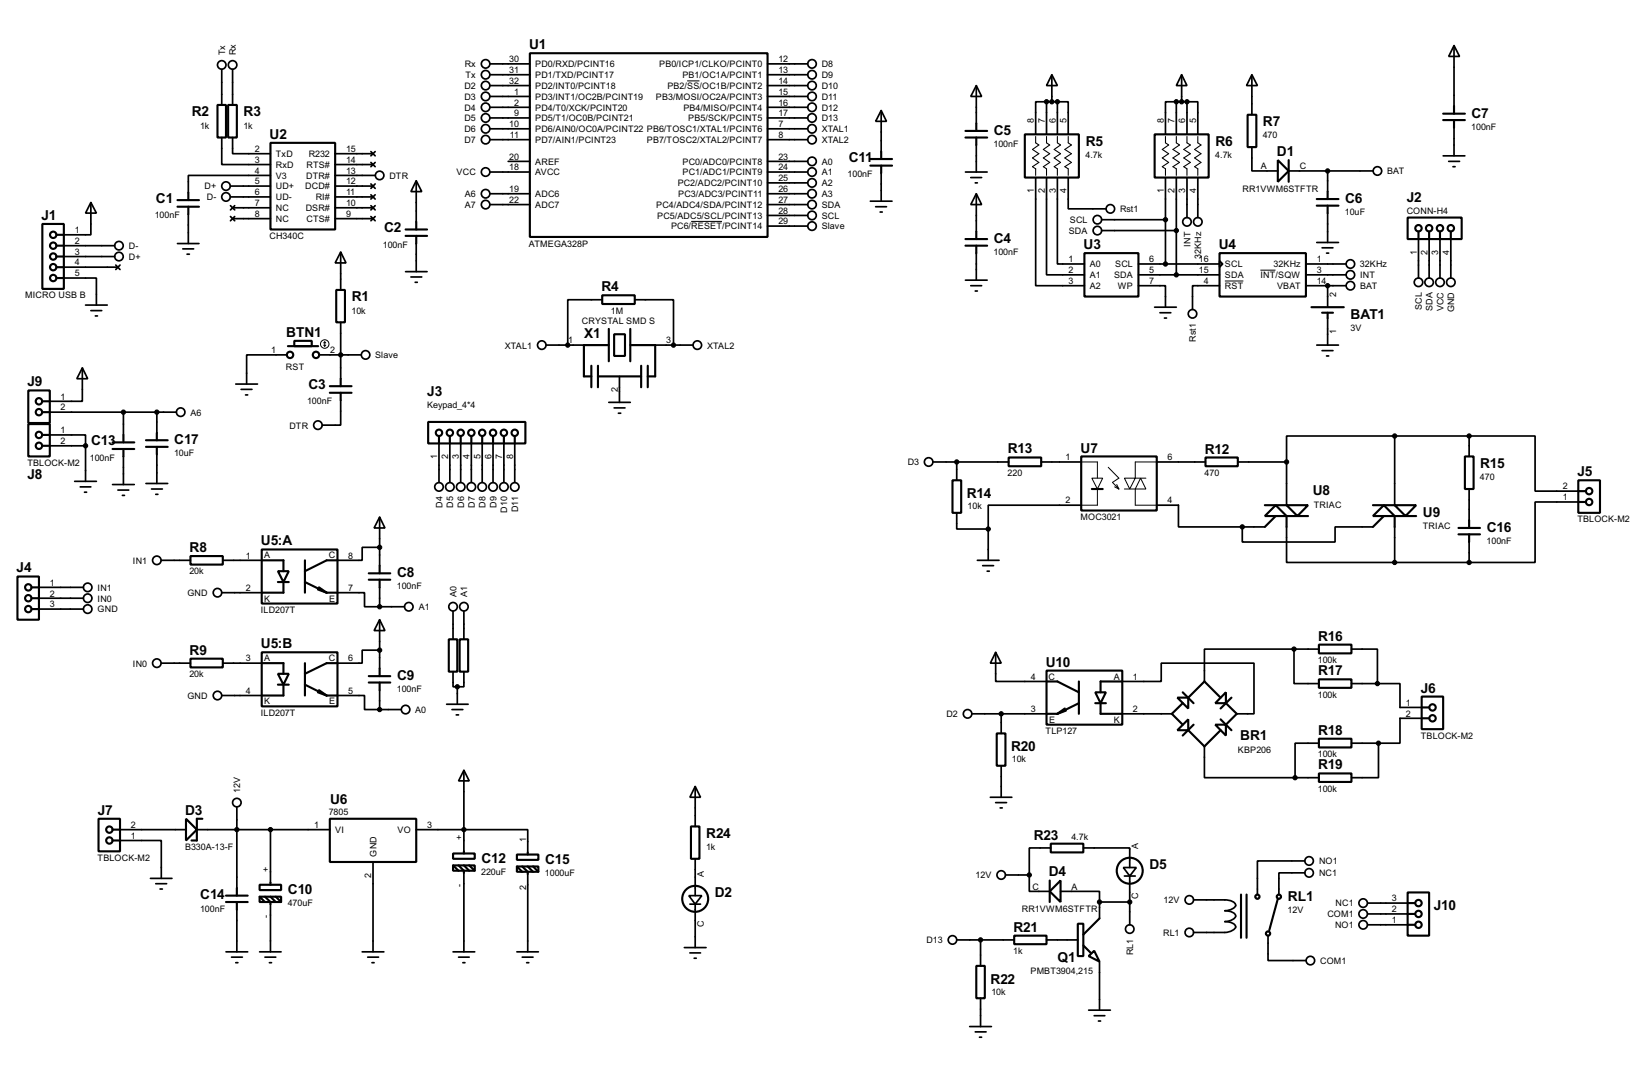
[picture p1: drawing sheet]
<svg xmlns="http://www.w3.org/2000/svg" width="383mm" height="256mm" viewBox="0 0 383 256" stroke-linecap="round" stroke-linejoin="round" font-family="sans-serif">
<g fill="none" stroke="#000" stroke-width=".4">
<path d="M52.1 16.3v8.4M54.7 16.3v8.4M115.1 15h9.4M115.1 17.6h9.4M180.4 15h9.4M180.4 17.6h9.4M247.2 17.6l1.3 2.5h-2.6zM247.2 17.6v6.3M277.7 17.6l1.2 2.5h-2.5zM277.7 17.6v6.3M294.2 17.6l1.3 2.5h-2.6zM294.2 17.6v9.4"/>
<path d="M341.7 10.7l1.3 2.6h-2.6zM341.7 10.7v14.2M52.1 32.3v6.4h11.5M54.7 32.3v3.8h8.9M78.8 36.1h8.9M78.8 38.7h8.9M87.2 38.2l1 1M87.2 35.6l1 1M88.2 38.2l-1 1M88.2 35.6l-1 1M115.1 22.7h9.4M115.1 20.1h9.4"/>
<path d="M115.1 30.3h9.4M115.1 27.7h9.4M115.1 25.2h9.4M115.1 32.8h9.4M119.4 37.9h5.1M180.4 22.7h9.4M180.4 20.1h9.4M180.4 30.3h9.4M180.4 27.7h9.4M180.4 25.2h9.4M180.4 32.8h9.4M180.4 37.9h9.4"/>
<path d="M207.1 26l1.2 2.5h-2.5zM207.1 26v9.6M229.4 20.1l1.3 2.6h-2.6zM229.4 20.1v8.9M229.4 34.1v6.3M245.9 23.9h-2.5v7.7M245.9 23.9v7.7M245.9 23.9h2.6M248.5 23.9h2.5v7.7M248.5 23.9v7.7M276.4 23.9h-2.5v7.7M276.4 23.9h2.5"/>
<path d="M276.4 23.9v7.7M278.9 23.9h2.6v7.7M278.9 23.9v7.7M294.2 34.6v5.6h6.1M339.1 36.6h5.1M340.4 37.9h2.6M341.4 39.2h.5M341.7 30v6.6M15 57.7h12M21.4 47.6l1.3 2.5h-2.6zM21.4 47.6v7.6h-6.4M41.7 57.2h5.1"/>
<path d="M43 58.5h2.5M44 59.7h.5M44.3 50.3v6.9M54.2 43.7h9.4M54.2 46.3h9.4M54.2 48.3l1 1M54.2 50.9l1 1M54.7 48.8h8.9M54.7 51.4h8.9M55.2 48.3l-1 1M55.2 50.9l-1 1M63.6 41.2h-19.3v4.1"/>
<path d="M78.8 43.7h8.9M78.8 46.3h8.9M78.8 48.8h8.9M78.8 51.4h8.9M78.8 41.2h9.4M80.1 59.2l1.2 2.6h-2.5zM80.1 59.2v8.9M87.2 50.9l1 1M87.2 48.3l1 1M87.2 45.8l1 1M87.2 43.2l1 1.1M88.2 50.9l-1 1"/>
<path d="M88.2 48.3l-1 1M88.2 45.8l-1 1M88.2 43.2l-1 1.1M97.8 42.5l1.3 2.5h-2.5zM97.8 42.5v9.6M97.8 57.2v6.6M115.1 48.1h9.4M115.1 40.4h9.4M115.1 45.5h9.4M180.4 53.1h9.4M180.4 50.6h9.4M180.4 48.1h9.4"/>
<path d="M180.4 40.4h9.4M180.4 45.5h9.4M180.4 43h9.4M204.5 47.3h5.1M205.8 48.6h2.5M206.8 49.8h.5M207.1 40.7v6.6M226.9 40.4h5.1M228.1 41.7h2.6M229.2 43h.5M229.4 45.5l1.3 2.6h-2.6zM229.4 45.5v8.9"/>
<path d="M229.4 59.5v6.3M243.4 41.7v25.4h11.4M245.9 41.7v22.9h8.9M248.5 41.7v20.3h6.3M251 41.7v7.4h8.9M258.9 54.2h17.5M258.9 51.6h15M273.9 41.7v20.3M276.4 41.7v22.9M278.9 41.7v9.4M281.5 41.7v9.4M302.8 40.2h19.8"/>
<path d="M309.4 57h5.1M310.7 58.2h2.5M311.7 59.5h.5M312 40.2v4.8M312 50.1v6.9M333.3 56.2v9.1M335.8 56.2v9.1M338.4 56.2v9.1M340.9 56.2v9.1M15 65.3h7.7v6.4M15 60.3h12M15 62.8h12.7"/>
<path d="M20.1 71.7h5.1M21.4 73h2.5M22.4 74.2h.5M27.2 62.3l1 1M28.2 62.3l-1 1M80.1 75.7v13.3M95.3 63.8h5.1M96.6 65.1h2.5M97.6 66.3h.5M141.5 70.4h-8.1v10.7M149.2 70.4h9.1v10.7M226.9 65.8h5.1"/>
<path d="M228.1 67.1h2.6M229.2 68.4h.5M267.5 67.1h6.4v5.1M267.5 62h19.1M267.5 64.6h19.1M271.3 72.2h5.1M272.6 73.5h2.5M273.6 74.7h.5M286.6 61.3l.7 .7-.7 .8zM286.6 67.1h-6.4v5.6M306.9 62h9.4M306.9 64.6h9.4"/>
<path d="M306.9 67.1h9.4M312 67.1v5.1M312 74.7v6.4M11.7 96.8h29.8M19.4 86.4l1.2 2.6h-2.5zM19.4 86.4v7.9h-7.7M29 96.8v5.4M36.9 96.8v4.9M55.4 90.2h5.1M56.7 91.5h2.5M57.7 92.8h.5M67.4 83.4h-9.4v6.8"/>
<path d="M75 83.4h9.9M80.1 94v5.9h-4.4M128.3 81.1h8.9M143.1 94.5h5M144.3 95.8h2.6M145.3 97.1h.6M145.6 88.4v6.1M154 81.1h8.9M309.4 81.1h5.1M310.7 82.4h2.5M311.7 83.6h.5M11.7 102.2h8.4v2.5"/>
<path d="M11.7 104.7h8.4M17.6 113.1h5.1M18.9 114.4h2.5M19.9 115.6h.5M20.1 104.7v8.4M26.5 113.8h5.1M27.7 115.1h2.6M28.8 116.4h.5M29 107.2v6.6M34.3 113.6h5.1M35.6 114.9h2.6M36.6 116.1h.5"/>
<path d="M36.9 106.7v6.9M103.2 104.2v9.1M105.7 104.2v9.1M108.3 104.2v9.1M110.8 104.2v9.1M113.3 104.2v9.1M115.9 104.2v9.1M118.4 104.2v9.1M121 104.2v9.1M219.3 108.5h17.7M224.8 108.5v4.3M244.7 108.5h9.4"/>
<path d="M254.1 118.7h-21.9v5.6M271.8 118.7h5.1v5.1h15M271.8 108.5h11.5M290.9 108.5h11.4M302.3 108.5v10.2M327.7 102.4h-25.4v6.1M327.7 102.4v16.3M327.7 102.4h17.5M345.2 102.4h15.5v13h10.2M345.2 102.4v4.8M345.2 114.9v7.3M370.9 117.9h-10.2v14.2h-15.5"/>
<path d="M9.2 138h10.4M37.9 131.6h6.9M52.1 139.2h9.4M52.4 131.6h9.1M79.3 139.2h6.4v3.3h3.5M89.2 121.5l1.3 2.5h-2.6zM89.2 128.6h-4.1v3h-5.8M89.2 121.5v11.4M89.2 138v4.5M224.8 120.5v3.8h7.4M229.7 131.6h5.1M230.9 132.9h2.6"/>
<path d="M232 134.2h.5M232.2 124.3v7.3M291.9 123.8v3.5h21.8v-3.5h8.9M291.9 123.8h5.3M302.3 123.8v8.3h25.4M327.7 123.8v8.3M327.7 132.1h17.5M345.2 127.3v4.8M9.2 140.5h10.4M9.2 143.1h10.4M37.9 155.8h6.9M52.4 155.8h9.1"/>
<path d="M89.2 145.6l1.3 2.5h-2.6zM89.2 152.7h-4.1v3.1h-5.8M89.2 145.6v11.4M89.2 142.5h5.9M106.5 157.8v3.5h1M106.5 143.6v6.6M109 157.8v3.5h-1.5M109 143.6v6.6M234 153.2l1.3 2.6h-2.6zM234 153.2v6.9h11.9M304.1 152.5h-21.1v7.6M304.1 152.5v8.1h5.8"/>
<path d="M304.1 152.5h5.8M317.6 152.5h6.1v8.1M52.1 163.4h9.4M79.3 163.4h6.4v3.3h3.5M89.2 162.1v4.6M89.2 166.7h5.1M105 165.4h5M106.2 166.7h2.6M107.2 167.9h.6M107.5 161.3v4.1M228.4 167.7h17.5M235.3 167.7v4.6"/>
<path d="M235.3 179.9v7.4M263.7 160.1h9.2v-4.3h21.8v11.9h-4.1M263.7 167.7h11.7M283 175.3v7.4h21.3M309.9 174.6h-5.6v8.1M317.6 174.6h6.3M317.6 160.6h6.1M323.7 160.6h5.3v5.6h5.1M323.9 174.6v8.1h-6.3M334.1 168.7h-5.1v5.9h-5.1M28.2 197.4h9.7v8.9M28.2 194.9h15.5"/>
<path d="M46.3 194.9h31.2M55.7 189.5v19.1M63.6 194.9v12.4M97.8 194.9h26.2v5.3M109 180.9l1.3 2.5h-2.5zM109 180.9v19.1M163.4 184.7l1.2 2.6h-2.5zM163.4 184.7v9.4M232.7 187.3h5.1M234 188.5h2.5M235 189.8h.5M246.9 199.2h-5v6.3"/>
<path d="M254.6 199.2h10.9v4.6M304.3 182.7h5.6M35.4 206.3h5M36.6 207.6h2.6M37.6 208.8h.6M55.7 213.7v9.9M63.6 212.4v11.2M87.7 202.5v21.1M109 205v18.6M124 205.3v18.3M161.9 210.4h3l-1.5 2zM162.1 212.4h2.5"/>
<path d="M163.4 201.7v8.7M163.4 212.4v10.2M236.3 205.5h5.6M241.9 205.5v3.9h4.8M249.2 209.4h9.2v2.5M258.4 211.9v3.8M258.4 211.9h7.1M264 203.8h3l-1.5 2zM264.2 205.8h2.6M265.5 205.8v11.4M280.5 211.4h7.3a2.27 2.27 0 0 1 2.6 1.3 2.68 2.68 0 0 1-2.6 1.2h.6a2.03 2.03 0 0 1 2 1.3 2.61 2.61 0 0 1-2.6 1.3h.6a2.03 2.03 0 0 1 2 1.2 2.7 2.7 0 0 1-2.6 1.3h-7.3M298 219.8v5.8h8.9"/>
<path d="M306.6 202.2h-11.1v7.9M306.6 205h-6.1v5.1M321.4 217.2h9.4M321.4 214.7h9.4M321.4 212.1h9.4M53.1 223.6h5.1M54.4 224.8h2.6M55.4 226.1h.5M61 223.6h5.1M62.3 224.8h2.5M63.3 226.1h.5M85.1 223.6h5.1"/>
<path d="M86.4 224.8h2.6M87.4 226.1h.5M106.5 223.6h5.1M107.8 224.8h2.5M108.8 226.1h.5M121.5 223.6h5M122.7 224.8h2.6M123.8 226.1h.5M160.8 222.6h5.1M162.1 223.8h2.5M163.1 225.1h.5M224.8 220.8h13.5"/>
<path d="M230.4 220.8v6.1M230.4 234.5v6.6M245.9 220.8h7.4M255.8 237.3h5.1M257.1 238.6h2.5M258.1 239.8h.5M258.4 225.9v11.4M227.9 241.1h5.1M229.2 242.4h2.5M230.2 243.6h.5"/>
<circle cx="52.1" cy="15.3" r="1"/>
<circle cx="54.6" cy="15.3" r="1"/>
<circle cx="114.1" cy="15" r="1"/>
<circle cx="114.1" cy="17.6" r="1"/>
<circle cx="190.8" cy="17.6" r="1"/>
<circle cx="190.8" cy="15" r="1"/>
<circle cx="114.1" cy="30.3" r="1"/>
<circle cx="114.1" cy="32.8" r="1"/>
<circle cx="114.1" cy="27.7" r="1"/>
<circle cx="114.1" cy="25.2" r="1"/>
<circle cx="114.1" cy="22.7" r="1"/>
<circle cx="114.1" cy="20.1" r="1"/>
<circle cx="190.8" cy="37.9" r="1"/>
<circle cx="190.8" cy="32.8" r="1"/>
<circle cx="190.8" cy="30.3" r="1"/>
<circle cx="190.8" cy="27.7" r="1"/>
<circle cx="190.8" cy="25.2" r="1"/>
<circle cx="190.8" cy="22.7" r="1"/>
<circle cx="190.8" cy="20.1" r="1"/>
<circle cx="27.9" cy="57.7" r="1"/>
<circle cx="53.1" cy="46.3" r="1"/>
<circle cx="53.1" cy="43.7" r="1"/>
<circle cx="89.2" cy="41.2" r="1"/>
<circle cx="114.1" cy="48.1" r="1"/>
<circle cx="114.1" cy="40.4" r="1"/>
<circle cx="114.1" cy="45.5" r="1"/>
<circle cx="190.8" cy="48.1" r="1"/>
<circle cx="190.8" cy="40.4" r="1"/>
<circle cx="190.8" cy="50.6" r="1"/>
<circle cx="190.8" cy="43" r="1"/>
<circle cx="190.8" cy="45.5" r="1"/>
<circle cx="190.8" cy="53.1" r="1"/>
<circle cx="257.8" cy="51.6" r="1"/>
<circle cx="257.8" cy="54.2" r="1"/>
<circle cx="260.9" cy="49.1" r="1"/>
<circle cx="278.9" cy="52.1" r="1"/>
<circle cx="281.4" cy="52.1" r="1"/>
<circle cx="323.6" cy="40.2" r="1"/>
<circle cx="27.9" cy="60.3" r="1"/>
<circle cx="280.2" cy="73.7" r="1"/>
<circle cx="317.3" cy="67.1" r="1"/>
<circle cx="317.3" cy="62" r="1"/>
<circle cx="317.3" cy="64.6" r="1"/>
<circle cx="333.3" cy="66.3" r="1"/>
<circle cx="335.8" cy="66.3" r="1"/>
<circle cx="338.3" cy="66.3" r="1"/>
<circle cx="340.9" cy="66.3" r="1"/>
<circle cx="42.4" cy="96.8" r="1"/>
<circle cx="74.7" cy="99.9" r="1"/>
<circle cx="85.9" cy="83.4" r="1"/>
<circle cx="127.3" cy="81.1" r="1"/>
<circle cx="163.8" cy="81.1" r="1"/>
<circle cx="103.1" cy="114.4" r="1"/>
<circle cx="105.7" cy="114.4" r="1"/>
<circle cx="108.2" cy="114.4" r="1"/>
<circle cx="110.7" cy="114.4" r="1"/>
<circle cx="113.3" cy="114.4" r="1"/>
<circle cx="115.8" cy="114.4" r="1"/>
<circle cx="118.4" cy="114.4" r="1"/>
<circle cx="120.9" cy="114.4" r="1"/>
<circle cx="218.2" cy="108.5" r="1"/>
<circle cx="20.6" cy="138" r="1"/>
<circle cx="36.8" cy="131.6" r="1"/>
<circle cx="51.1" cy="139.2" r="1"/>
<circle cx="20.6" cy="140.5" r="1"/>
<circle cx="20.6" cy="143.1" r="1"/>
<circle cx="36.8" cy="155.8" r="1"/>
<circle cx="96" cy="142.5" r="1"/>
<circle cx="106.4" cy="142.5" r="1"/>
<circle cx="109" cy="142.5" r="1"/>
<circle cx="51.1" cy="163.4" r="1"/>
<circle cx="95.3" cy="166.7" r="1"/>
<circle cx="227.3" cy="167.7" r="1"/>
<circle cx="55.6" cy="188.5" r="1"/>
<circle cx="235.2" cy="205.5" r="1"/>
<circle cx="265.4" cy="218.2" r="1"/>
<circle cx="279.4" cy="211.4" r="1"/>
<circle cx="279.4" cy="219" r="1"/>
<circle cx="307.6" cy="205" r="1"/>
<circle cx="307.6" cy="202.2" r="1"/>
<circle cx="320.3" cy="212.1" r="1"/>
<circle cx="320.3" cy="217.2" r="1"/>
<circle cx="320.3" cy="214.7" r="1"/>
<circle cx="223.8" cy="220.8" r="1"/>
<circle cx="307.9" cy="225.6" r="1"/>
</g>
<circle cx="312" cy="67.1" r=".2" fill="#000"/>
<g fill="none" stroke="#000" stroke-width=".5">
<path d="M124.5 12.5h55.9v43.2h-55.9zM51.1 24.7h2v7.6h-2zM53.6 24.7h2.1v7.6h-2.1zM63.6 33.6h15.2v20.3h-15.2zM204.5 37.4h5.1M204.5 38.9h5.1M207.1 35.6v1.8M207.1 38.9v1.8M226.9 30.8h5.1M226.9 32.3h5.1M229.4 29v1.8M229.4 32.3v1.8"/>
<path d="M240.8 31.6h12.7v10.1h-12.7zM271.3 31.6h12.7v10.1h-12.7zM293.2 27h2v7.6h-2zM300.3 37.6l2.5 2.6-2.5 2.5zM302.8 37.6v5.1M339.1 26.7h5.1M339.1 28.2h5.1M341.7 24.9v1.8M341.7 28.2v1.8M10 52.6h5v15.3h-5zM13.3 55.2h1.7M13.3 57.7h1.7"/>
<path d="M41.7 47h5.1M41.7 48.6h5.1M44.3 45.3v1.7M44.3 48.6v1.7M95.3 53.9h5.1M95.3 55.4h5.1M97.8 52.1v1.8M97.8 55.4v1.8M226.9 57.7h5.1M226.9 56.2h5.1M229.4 54.4v1.8M229.4 57.7v1.8"/>
<path d="M254.8 59.5h12.7v10.2h-12.7zM286.6 59.5h20.3v10.2h-20.3zM309.4 46.8h5.1M309.4 48.3h5.1M312 45v1.8M312 48.3v1.8M330.8 51.1h12.7v5.1h-12.7zM333.3 54.4v1.8M335.8 54.4v1.8M338.4 54.4v1.8M340.9 54.4v1.8M13.3 60.3h1.7"/>
<path d="M13.3 62.8h1.7M13.3 65.3h1.7M79 68.1h2.1v7.6h-2.1zM141.5 69.4h7.7v2h-7.7zM143.1 77.3v7.6M144.3 78.5h2.6v5.1h-2.6zM148.1 77.3v7.6M308.2 72.2h7.6M310.7 73.5h2.5M312 73.5v1.2M6.7 99.6h5v7.6h-5zM6.7 91.7h5v7.7h-5z"/>
<path d="M10 94.3h1.7M10 96.8h1.7M67.7 81.3h7.1M69.2 80.1h4.1v1.2h-4.1zM77.5 90.7h5.1M77.5 92.3h5.1M80.1 89v1.7M80.1 92.3v1.7M100.6 99.1h22.9v5.1h-22.9zM139 85.9v5.1M140.5 85.9v5.1M140.5 88.4h10.2"/>
<path d="M143.1 81.1h-5.9v7.3h1.8M148.1 81.1h5.9v7.3h-1.8M150.7 85.9v5.1M152.2 85.9v5.1M10 102.2h1.7M10 104.7h1.7M26.5 103.9h5.1M26.5 105.5h5.1M29 102.2v1.7M29 105.5v1.7M34.3 103.4h5.1M34.3 105h5.1"/>
<path d="M36.9 101.7v1.7M36.9 105v1.7M103.2 102.4v1.8M105.7 102.4v1.8M108.3 102.4v1.8M110.8 102.4v1.8M113.3 102.4v1.8M115.9 102.4v1.8M118.4 102.4v1.8M121 102.4v1.8M223.8 112.8h2.1v7.7h-2.1zM237 107.5h7.7v2h-7.7z"/>
<path d="M254.1 107.2h17.7v12.7h-17.7zM256.6 114.9h2.5M283.3 107.5h7.6v2h-7.6zM297.2 118.7h5.1M299.8 118.7l2.5 2.5h-5.1zM302.3 118.7h5.1l-2.5 2.5zM322.6 118.7h5.1M327.7 118.7h5.1l-2.5 2.5zM344.2 107.2h2.1v7.7h-2.1zM370.9 112.8h5.1v7.7h-5.1zM370.9 117.9h1.8M370.9 115.4h1.8"/>
<path d="M4.1 135.4h5.1v10.2h-5.1zM7.4 138h1.8M44.8 130.6h7.6v2h-7.6zM61.5 129.1h17.8v12.7h-17.8zM61.5 131.6h5.1v2.6M65.3 134.2h2.6l-1.3 2.5zM65.3 136.7h2.6M66.6 136.7v2.5h-5.1M71.7 131.6v7.6M71.7 136.7l5.1 2.5M74.7 138.5l2.1 .7M75 138l1.8 1.2"/>
<path d="M76.8 139.2h2.5M79.3 131.6h-2.5l-5.1 2.6M86.7 134.7h5M86.7 136.2h5M89.2 132.9v1.8M89.2 136.2v1.8M299.8 121.2l-2.6 2.6M307.4 121.2h-5.1v2.6M322.6 121.2l2.6-2.5 2.5 2.5zM325.2 121.2l-2.6 2.6M332.8 121.2h-5.1v2.6M342.7 124h5.1"/>
<path d="M342.7 125.5h5.1M345.2 122.2v1.8M345.2 125.5v1.8M7.4 140.5h1.8M7.4 143.1h1.8M44.8 154.7h7.6v2.1h-7.6zM61.5 153.2h17.8v12.7h-17.8zM61.5 155.8h5.1v2.5M65.3 158.3h2.6l-1.3 2.5zM71.7 155.8v7.6M79.3 155.8h-2.5l-5.1 2.5M86.7 158.8h5"/>
<path d="M89.2 157v1.8M105.5 150.2h2v7.6h-2zM108 150.2h2v7.6h-2zM245.9 157.5h17.8v12.7h-17.8zM309.9 151.4h7.7v2.1h-7.7zM309.9 159.6h7.7v2h-7.7zM65.3 160.8h2.6M66.6 160.8v2.6h-5.1M71.7 160.8l5.1 2.6M74.7 162.6l2.1 .8M75 162.1l1.8 1.3M76.8 163.4h2.5"/>
<path d="M86.7 160.3h5M89.2 160.3v1.8M234.2 172.3h2.1v7.6h-2.1zM245.9 160.1h2.6l5 2.5M245.9 167.7h2.6M250.2 166.4l-1.7 1.3M250.5 166.9l-2 .8M253.5 160.1v7.6M253.5 165.2l-5 2.5M257.4 162.6h2.5l-1.3 2.6zM257.4 165.2h2.5M258.6 165.2v2.5h5.1"/>
<path d="M263.7 160.1h-5.1v2.5M276.7 163.9h2.5v2.5zM276.7 171.5l2.5-2.5v2.5zM277.9 162.6l2.6 2.6M277.9 165.2l-2.5 2.5 2.5 2.5M279.2 163.9l3.8-3.8 3.8 3.8M279.2 171.5l3.8 3.8 3.8-3.8M280.5 170.2l-2.6 2.6M285.6 170.2h2.5v2.6zM286.8 169l2.6 2.5M288.1 162.6v2.6h-2.5zM288.1 165.2l2.5 2.5-2.5 2.5"/>
<path d="M289.4 163.9l-2.6 2.5M309.9 173.5h7.7v2.1h-7.7zM334.1 163.6h5v7.7h-5zM334.1 166.2h1.7M334.1 168.7h1.7M23.2 192.3h5v7.7h-5zM26.5 197.4h1.7M26.5 194.9h1.7M43.7 192.3l2.6 2.6-2.6 2.5zM47.6 192.3h-1.3v5.1h-1.3M77.5 192.3h20.3v10.2h-20.3zM109 200v.5"/>
<path d="M162.4 194.1h2v7.6h-2zM246.9 198.2h7.7v2h-7.7zM309.9 181.7h7.7v2h-7.7zM53.1 210.4h5.1M53.1 211.9h5.1M55.7 208.6v1.8M55.7 211.9v1.8M61 207.8h5.1v1.3h-5.1zM61 210.6h5.1v1.3h-5.1zM61 210.6l1.3 1.3M62.3 210.6l1.3 1.3v.5M63.6 207.3v.5"/>
<path d="M63.6 210.6l1.2 1.3M64.8 210.6l1.3 1.3M106.5 200.5h5.1v1.2h-5.1zM106.5 203.3h5.1v1.2h-5.1zM106.5 203.3l1.3 1.2M107.8 203.3l1.2 1.2v.5M109 203.3l1.3 1.2M110.3 203.3l1.3 1.2M121.5 200.7h5v1.3h-5zM121.5 203.5h5v1.3h-5zM121.5 203.5l1.2 1.3M122.7 203.5l1.3 1.3v.5"/>
<path d="M124 200.2v.5M124 203.5l1.3 1.3M125.3 203.5l1.2 1.3M238.3 219.8h7.6v2h-7.6zM246.7 206.8v5.1M249.2 206.8v5.1l-2.5-2.5zM253.3 217h1.3v7.6h-1.3zM258.4 215.7l-3.8 3.8M291.6 210.1v10.2M292.9 210.1v10.2M300.3 211.1l-2 7.4M330.8 209.6h5v10.2h-5z"/>
<path d="M330.8 217.2h1.7M330.8 214.7h1.7M330.8 212.1h1.7M229.4 226.9h2v7.6h-2zM254.6 222.1l1.7 1.7M255.8 224.6l1.3-1.3 1.3 2.6z"/>
<circle cx="12.5" cy="57.7" r=".75"/>
<circle cx="12.5" cy="55.2" r=".75"/>
<circle cx="333.3" cy="53.6" r=".75"/>
<circle cx="335.8" cy="53.6" r=".75"/>
<circle cx="338.3" cy="53.6" r=".75"/>
<circle cx="340.9" cy="53.6" r=".75"/>
<circle cx="12.5" cy="60.3" r=".75"/>
<circle cx="12.5" cy="62.8" r=".75"/>
<circle cx="12.5" cy="65.3" r=".75"/>
<circle cx="9.1" cy="96.8" r=".75"/>
<circle cx="9.1" cy="94.3" r=".75"/>
<circle cx="68.1" cy="83.4" r=".75"/>
<circle cx="74.2" cy="83.4" r=".75"/>
<circle cx="9.1" cy="102.2" r=".75"/>
<circle cx="9.1" cy="104.7" r=".75"/>
<circle cx="103.1" cy="101.7" r=".75"/>
<circle cx="105.7" cy="101.7" r=".75"/>
<circle cx="108.2" cy="101.7" r=".75"/>
<circle cx="110.7" cy="101.7" r=".75"/>
<circle cx="113.3" cy="101.7" r=".75"/>
<circle cx="115.8" cy="101.7" r=".75"/>
<circle cx="118.4" cy="101.7" r=".75"/>
<circle cx="120.9" cy="101.7" r=".75"/>
<circle cx="373.4" cy="115.4" r=".75"/>
<circle cx="373.4" cy="117.9" r=".75"/>
<circle cx="6.6" cy="138" r=".75"/>
<circle cx="6.6" cy="140.5" r=".75"/>
<circle cx="6.6" cy="143.1" r=".75"/>
<circle cx="336.6" cy="168.7" r=".75"/>
<circle cx="336.6" cy="166.2" r=".75"/>
<circle cx="25.7" cy="194.9" r=".75"/>
<circle cx="25.7" cy="197.4" r=".75"/>
<circle cx="163.3" cy="211.1" r="3.1"/>
<circle cx="265.4" cy="204.5" r="3.1"/>
<circle cx="295.4" cy="210.6" r=".5"/>
<circle cx="297.9" cy="219.3" r=".5"/>
<circle cx="300.5" cy="210.6" r=".5"/>
<circle cx="333.3" cy="212.1" r=".75"/>
<circle cx="333.3" cy="217.2" r=".75"/>
<circle cx="333.3" cy="214.7" r=".75"/>
</g>
<g fill="none" stroke="#000" stroke-width=".23">
<path d="M161.5 19h2.9M162.4 52h7.3M287.8 66h4.4M296.2 63.5h3.5M76.1 81.1l.2 .2M76.3 80.3v1M76.3 80.3l-.2 .3M76.3 80.3l.3 .3M76.6 81.1l-.3 .2M254.1 108.5h3.8v3.8M256.6 112.3h2.5l-1.2 2.6zM257.9 114.9v3.8h-3.8"/>
<path d="M260.4 109.8l2.5 2.5-1.5 1 1.5 1.6M261.9 114.4l1 .5M262.4 113.8l.5 1.1M264.2 112.3h2.6l-1.3 2.6zM264.2 114.9h2.6v3.8h5M268 112.3l1.3 2.6h-2.5zM271.8 108.5h-5v3.8h2.5"/>
<circle cx="76.3" cy="80.8" r="1"/>
</g>
<g fill="#000" stroke="#000" stroke-width=".25">
<circle cx="245.9" cy="23.9" r=".5"/>
<circle cx="247.1" cy="23.9" r=".5"/>
<circle cx="248.4" cy="23.9" r=".5"/>
<circle cx="276.4" cy="23.9" r=".5"/>
<circle cx="277.6" cy="23.9" r=".5"/>
<circle cx="278.9" cy="23.9" r=".5"/>
<circle cx="273.8" cy="51.6" r=".5"/>
<circle cx="276.4" cy="54.2" r=".5"/>
<circle cx="311.9" cy="40.2" r=".5"/>
<circle cx="273.8" cy="62" r=".5"/>
<circle cx="276.4" cy="64.6" r=".5"/>
<circle cx="311.9" cy="67.1" r=".5"/>
<circle cx="29" cy="96.8" r=".5"/>
<circle cx="36.8" cy="96.8" r=".5"/>
<circle cx="80" cy="83.4" r=".5"/>
<circle cx="133.4" cy="81.1" r=".5"/>
<circle cx="158.2" cy="81.1" r=".5"/>
<circle cx="20.1" cy="104.7" r=".5"/>
<circle cx="224.8" cy="108.5" r=".5"/>
<circle cx="302.3" cy="108.5" r=".5"/>
<circle cx="327.7" cy="102.4" r=".5"/>
<circle cx="345.2" cy="102.4" r=".5"/>
<circle cx="89.2" cy="128.6" r=".5"/>
<circle cx="232.2" cy="124.3" r=".5"/>
<circle cx="291.9" cy="123.8" r=".5"/>
<circle cx="327.7" cy="132.1" r=".5"/>
<circle cx="345.2" cy="132.1" r=".5"/>
<circle cx="89.2" cy="152.7" r=".5"/>
<circle cx="89.2" cy="142.5" r=".5"/>
<circle cx="304" cy="152.5" r=".5"/>
<circle cx="89.2" cy="166.7" r=".5"/>
<circle cx="107.4" cy="161.3" r=".5"/>
<circle cx="235.2" cy="167.7" r=".5"/>
<circle cx="323.6" cy="160.6" r=".5"/>
<circle cx="323.9" cy="174.6" r=".5"/>
<circle cx="55.6" cy="194.9" r=".5"/>
<circle cx="63.5" cy="194.9" r=".5"/>
<circle cx="109" cy="194.9" r=".5"/>
<circle cx="304.3" cy="182.7" r=".5"/>
<circle cx="241.8" cy="205.5" r=".5"/>
<circle cx="258.3" cy="211.9" r=".5"/>
<circle cx="265.4" cy="211.9" r=".5"/>
<circle cx="230.4" cy="220.8" r=".5"/>
</g>
<path d="M243.4 32.1v1.5l.7 .5-1.5 1 1.5 1-1.5 1 1.5 1.1-1.5 1 .8 .5v1.5M245.9 32.1v1.5l.8 .5-1.5 1 1.5 1-1.5 1 1.5 1.1-1.5 1 .7 .5v1.5M248.5 32.1v1.5l.7 .5-1.5 1 1.5 1-1.5 1 1.5 1.1-1.5 1 .8 .5v1.5M251 32.1v1.5l.8 .5-1.6 1 1.6 1-1.6 1 1.6 1.1-1.6 1 .8 .5v1.5M273.9 32.1v1.5l.7 .5-1.5 1 1.5 1-1.5 1 1.5 1.1-1.5 1 .8 .5v1.5M276.4 32.1v1.5l.8 .5-1.6 1 1.6 1-1.6 1 1.6 1.1-1.6 1 .8 .5v1.5M278.9 32.1v1.5l.8 .5-1.5 1 1.5 1-1.5 1 1.5 1.1-1.5 1 .7 .5v1.5M281.5 32.1v1.5l.7 .5-1.5 1 1.5 1-1.5 1 1.5 1.1-1.5 1 .8 .5v1.5" fill="none" stroke="#000" stroke-width=".25"/>
<g font-size="3.6">
<text x="124.3" y="11.5">U1</text>
<text x="45.1" y="27.4">R2</text>
<text x="57.3" y="27.4">R3</text>
<text x="296.8" y="29.6">R7</text>
<text x="345.8" y="27.6">C7</text>
<text x="63.4" y="32.6">U2</text>
<text x="233.5" y="31.7">C5</text>
<text x="255.1" y="34.2">R5</text>
<text x="285.6" y="34.2">R6</text>
<text x="199.5" y="38.1">C11</text>
<text x="300.1" y="36.7">D1</text>
<text x="36.7" y="47.7">C1</text>
<text x="316.1" y="47.7">C6</text>
<text x="330.6" y="47.4">J2</text>
<text x="9.8" y="51.6">J1</text>
<text x="90.3" y="54.6">C2</text>
<text x="233.5" y="57.1">C4</text>
<text x="254.6" y="58.5">U3</text>
<text x="286.4" y="58.5">U4</text>
<text x="82.7" y="70.8">R1</text>
<text x="141.3" y="68.4">R4</text>
<text x="317.4" y="74.8">BAT1</text>
<text x="67.2" y="79.1">BTN1</text>
<text x="137.3" y="79.5">X1</text>
<text x="6.5" y="90.8">J9</text>
<text x="72.5" y="91.4">C3</text>
<text x="100.4" y="92.9">J3</text>
<text x="21.4" y="104.6">C13</text>
<text x="41" y="104.4">C17</text>
<text x="236.8" y="106.5">R13</text>
<text x="253.9" y="106.3">U7</text>
<text x="283.1" y="106.6">R12</text>
<text x="6.5" y="112.6">J8</text>
<text x="347.8" y="109.9">R15</text>
<text x="370.7" y="111.9">J5</text>
<text x="227.2" y="117.1">R14</text>
<text x="308.5" y="116.3">U8</text>
<text x="334.4" y="121.4">U9</text>
<text x="349.4" y="124.9">C16</text>
<text x="44.6" y="129.7">R8</text>
<text x="61.3" y="128.1">U5:A</text>
<text x="3.9" y="134.5">J4</text>
<text x="93.3" y="135.6">C8</text>
<text x="44.6" y="153.8">R9</text>
<text x="61.3" y="152.3">U5:B</text>
<text x="309.7" y="150.5">R16</text>
<text x="93.3" y="159.7">C9</text>
<text x="245.7" y="156.6">U10</text>
<text x="309.7" y="158.6">R17</text>
<text x="333.9" y="162.7">J6</text>
<text x="291.4" y="173.9">BR1</text>
<text x="309.7" y="172.6">R18</text>
<text x="237.6" y="176.5">R20</text>
<text x="309.7" y="180.7">R19</text>
<text x="23" y="191.4">J7</text>
<text x="43.5" y="191.4">D3</text>
<text x="77.6" y="188.9">U6</text>
<text x="166" y="196.8">R24</text>
<text x="242.9" y="197.2">R23</text>
<text x="113.1" y="202.6">C12</text>
<text x="128.1" y="202.9">C15</text>
<text x="246.5" y="205.9">D4</text>
<text x="270.1" y="204.2">D5</text>
<text x="47.1" y="211.3">C14</text>
<text x="67.7" y="210">C10</text>
<text x="168" y="210.8">D2</text>
<text x="302.6" y="211.6">RL1</text>
<text x="336.9" y="213.7">J10</text>
<text x="238.1" y="218.8">R21</text>
<text x="248.5" y="226">Q1</text>
<text x="232.8" y="231.1">R22</text>
</g>
<g font-size="2.4">
<text x="52.9" y="13" transform="rotate(-90 52.9 13)">Tx</text>
<text x="55.5" y="13" transform="rotate(-90 55.5 13)">Rx</text>
<text x="109.2" y="15.8">Rx</text>
<text x="119.7" y="17.2">31</text>
<text x="119.7" y="14.6">30</text>
<text x="125.8" y="15.8">PD0/RXD/PCINT16</text>
<text x="154.9" y="15.8">PB0/ICP1/CLKO/PCINT0</text>
<text x="182.9" y="14.6">12</text>
<text x="182.9" y="17.2">13</text>
<text x="193.1" y="15.8">D8</text>
<text x="109.1" y="20.9">D2</text>
<text x="109.1" y="23.4">D3</text>
<text x="109.4" y="18.3">Tx</text>
<text x="119.7" y="19.7">32</text>
<text x="120.8" y="22.2">1</text>
<text x="125.8" y="23.4">PD3/INT1/OC2B/PCINT19</text>
<text x="125.8" y="20.9">PD2/INT0/PCINT18</text>
<text x="125.8" y="18.3">PD1/TXD/PCINT17</text>
<text x="154.1" y="23.4">PB3/MOSI/OC2A/PCINT3</text>
<text x="156.8" y="20.9">PB2/SS/OC1B/PCINT2</text>
<text x="160.3" y="18.3">PB1/OC1A/PCINT1</text>
<text x="182.9" y="22.2">15</text>
<text x="182.9" y="19.7">14</text>
<text x="193.1" y="18.3">D9</text>
<text x="193.1" y="20.9">D10</text>
<text x="193.1" y="23.4">D11</text>
<text x="109.1" y="26">D4</text>
<text x="109.1" y="28.5">D5</text>
<text x="119.7" y="29.9">10</text>
<text x="120.8" y="27.3">9</text>
<text x="120.8" y="24.8">2</text>
<text x="125.8" y="28.5">PD5/T1/OC0B/PCINT21</text>
<text x="125.8" y="26">PD4/T0/XCK/PCINT20</text>
<text x="160.6" y="26">PB4/MISO/PCINT4</text>
<text x="161.7" y="28.5">PB5/SCK/PCINT5</text>
<text x="182.9" y="24.8">16</text>
<text x="182.9" y="27.3">17</text>
<text x="182.9" y="29.9">7</text>
<text x="193.1" y="26">D12</text>
<text x="193.1" y="28.5">D13</text>
<text x="243" y="29" transform="rotate(-90 243 29)">8</text>
<text x="245.5" y="29" transform="rotate(-90 245.5 29)">7</text>
<text x="248" y="29" transform="rotate(-90 248 29)">6</text>
<text x="250.6" y="29" transform="rotate(-90 250.6 29)">5</text>
<text x="273.4" y="29" transform="rotate(-90 273.4 29)">8</text>
<text x="276" y="29" transform="rotate(-90 276 29)">7</text>
<text x="278.5" y="29" transform="rotate(-90 278.5 29)">6</text>
<text x="281.1" y="29" transform="rotate(-90 281.1 29)">5</text>
<text x="47" y="30.2">1k</text>
<text x="57.2" y="30.2">1k</text>
<text x="59.9" y="35.7">2</text>
<text x="81.3" y="35.7">15</text>
<text x="109.1" y="31">D6</text>
<text x="109.1" y="33.6">D7</text>
<text x="119.8" y="32.4">11</text>
<text x="125.8" y="31">PD6/AIN0/OC0A/PCINT22 PB6/TOSC1/XTAL1/PCINT6</text>
<text x="125.8" y="33.6">PD7/AIN1/PCINT23</text>
<text x="152" y="33.6">PB7/TOSC2/XTAL2/PCINT7</text>
<text x="182.9" y="32.4">8</text>
<text x="193.1" y="31">XTAL1</text>
<text x="193.1" y="33.6">XTAL2</text>
<text x="233.5" y="34.6">100nF</text>
<text x="296.7" y="32.5">470</text>
<text x="345.7" y="30.5">100nF</text>
<text x="59.9" y="38.2">3</text>
<text x="59.9" y="40.8">4</text>
<text x="64.8" y="36.9">TxD</text>
<text x="64.8" y="39.5">RxD</text>
<text x="64.8" y="42">V3</text>
<text x="71.9" y="42">DTR#</text>
<text x="72" y="39.5">RTS#</text>
<text x="72.5" y="36.9">R232</text>
<text x="81.3" y="38.2">14</text>
<text x="81.3" y="40.8">13</text>
<text x="91.5" y="42">DTR</text>
<text x="107.3" y="41.2">VCC</text>
<text x="119.7" y="40">18</text>
<text x="119.7" y="37.5">20</text>
<text x="125.8" y="41.2">AVCC</text>
<text x="125.8" y="38.7">AREF</text>
<text x="160.4" y="41.2">PC1/ADC1/PCINT9</text>
<text x="160.4" y="38.7">PC0/ADC0/PCINT8</text>
<text x="182.9" y="40">24</text>
<text x="182.9" y="37.5">23</text>
<text x="193.1" y="38.7">A0</text>
<text x="193.1" y="41.2">A1</text>
<text x="199.2" y="41.6">100nF</text>
<text x="255.1" y="37.1">4.7k</text>
<text x="285.6" y="37.1">4.7k</text>
<text x="296.3" y="39.8">A</text>
<text x="305.4" y="39.8">C</text>
<text x="325.9" y="40.9">BAT</text>
<text x="48.1" y="44.5">D+</text>
<text x="48.6" y="47.1">D-</text>
<text x="59.9" y="43.3">5</text>
<text x="59.9" y="45.9">6</text>
<text x="64.8" y="44.5">UD+</text>
<text x="64.8" y="47.1">UD-</text>
<text x="71.7" y="44.5">DCD#</text>
<text x="74.2" y="47.1">RI#</text>
<text x="81.3" y="43.3">12</text>
<text x="81.3" y="45.9">11</text>
<text x="109.2" y="46.3">A6</text>
<text x="119.7" y="45.1">19</text>
<text x="119.7" y="47.6">22</text>
<text x="125.8" y="46.3">ADC6</text>
<text x="159.2" y="43.7">PC2/ADC2/PCINT10</text>
<text x="159.4" y="46.3">PC3/ADC3/PCINT11</text>
<text x="182.9" y="47.6">27</text>
<text x="182.9" y="45.1">26</text>
<text x="182.9" y="42.6">25</text>
<text x="193.1" y="43.7">A2</text>
<text x="193.1" y="46.3">A3</text>
<text x="243" y="45.4" transform="rotate(-90 243 45.4)">1</text>
<text x="245.5" y="45.4" transform="rotate(-90 245.5 45.4)">2</text>
<text x="248.1" y="45.4" transform="rotate(-90 248.1 45.4)">3</text>
<text x="250.6" y="45.4" transform="rotate(-90 250.6 45.4)">4</text>
<text x="273.5" y="45.4" transform="rotate(-90 273.5 45.4)">1</text>
<text x="276" y="45.4" transform="rotate(-90 276 45.4)">2</text>
<text x="278.5" y="45.4" transform="rotate(-90 278.5 45.4)">3</text>
<text x="281.1" y="45.4" transform="rotate(-90 281.1 45.4)">4</text>
<text x="291.9" y="45.2">RR1VWM6STFTR</text>
<text x="36.4" y="51.3">100nF</text>
<text x="59.9" y="48.4">7</text>
<text x="59.9" y="50.9">8</text>
<text x="64.8" y="49.6">NC</text>
<text x="64.8" y="52.2">NC</text>
<text x="71.8" y="49.6">DSR#</text>
<text x="72" y="52.2">CTS#</text>
<text x="81.3" y="48.4">10</text>
<text x="81.3" y="50.9">9</text>
<text x="109.2" y="48.8">A7</text>
<text x="125.8" y="48.8">ADC7</text>
<text x="154.2" y="48.8">PC4/ADC4/SDA/PCINT12</text>
<text x="154.4" y="51.4">PC5/ADC5/SCL/PCINT13</text>
<text x="157.7" y="53.9">PC6/RESET/PCINT14</text>
<text x="182.9" y="52.7">29</text>
<text x="182.9" y="50.2">28</text>
<text x="193.1" y="48.8">SDA</text>
<text x="193.1" y="51.4">SCL</text>
<text x="193.1" y="53.9">Slave</text>
<text x="251.4" y="52.4">SCL</text>
<text x="263.2" y="49.9">Rst1</text>
<text x="316" y="50.6">10uF</text>
<text x="330.5" y="50.3">CONN-H4</text>
<text x="17.6" y="54.7">1</text>
<text x="17.6" y="57.3">2</text>
<text x="17.6" y="59.9">3</text>
<text x="30.3" y="58.5">D-</text>
<text x="63.3" y="56.1">CH340C</text>
<text x="90" y="58.2">100nF</text>
<text x="124.3" y="57.9">ATMEGA328P</text>
<text x="233.5" y="60">100nF</text>
<text x="251.1" y="55">SDA</text>
<text x="279.7" y="57.9" transform="rotate(-90 279.7 57.9)">INT</text>
<text x="332.9" y="59.9" transform="rotate(-90 332.9 59.9)">1</text>
<text x="335.4" y="59.9" transform="rotate(-90 335.4 59.9)">2</text>
<text x="338" y="59.8" transform="rotate(-90 338 59.8)">3</text>
<text x="340.5" y="59.9" transform="rotate(-90 340.5 59.9)">4</text>
<text x="17.6" y="62.4">4</text>
<text x="17.6" y="64.9">5</text>
<text x="30.3" y="61">D+</text>
<text x="251.1" y="64.2">2</text>
<text x="251.1" y="61.6">1</text>
<text x="256.1" y="65.4">A1</text>
<text x="256.1" y="62.8">A0</text>
<text x="261.8" y="65.4">SDA</text>
<text x="262" y="62.8">SCL</text>
<text x="270.1" y="61.6">6</text>
<text x="270.1" y="64.2">5</text>
<text x="281.7" y="64.2">15</text>
<text x="281.7" y="61.6">16</text>
<text x="282.2" y="60.7" transform="rotate(-90 282.2 60.7)">32KHz</text>
<text x="287.8" y="65.4">SDA</text>
<text x="287.8" y="62.8">SCL</text>
<text x="296.2" y="65.4">INT/SQW</text>
<text x="299.3" y="62.8">32KHz</text>
<text x="309.4" y="64.2">3</text>
<text x="309.4" y="61.6">1</text>
<text x="319.6" y="62.8">32KHz</text>
<text x="319.6" y="65.4">INT</text>
<text x="5.9" y="70.1">MICRO USB B</text>
<text x="251.1" y="66.7">3</text>
<text x="256.1" y="67.9">A2</text>
<text x="262.6" y="67.9">WP</text>
<text x="270.1" y="66.7">7</text>
<text x="282.9" y="66.7">4</text>
<text x="287.8" y="67.9">RST</text>
<text x="300.1" y="67.9">VBAT</text>
<text x="309.4" y="66.7">14</text>
<text x="314" y="69.6" transform="rotate(-90 314 69.6)">2</text>
<text x="319.6" y="67.9">BAT</text>
<text x="82.6" y="73.7">10k</text>
<text x="136.7" y="76.2">CRYSTAL SMD S</text>
<text x="143.6" y="73.7">1M</text>
<text x="317.3" y="77.7">3V</text>
<text x="334.1" y="72.8" transform="rotate(-90 334.1 72.8)">SCL</text>
<text x="336.6" y="73" transform="rotate(-90 336.6 73)">SDA</text>
<text x="339.2" y="73.1" transform="rotate(-90 339.2 73.1)">VCC</text>
<text x="341.7" y="73.4" transform="rotate(-90 341.7 73.4)">GND</text>
<text x="63.7" y="82.9">1</text>
<text x="77.6" y="82.9">2</text>
<text x="118.6" y="81.8">XTAL1</text>
<text x="133.5" y="80.7">1</text>
<text x="156.5" y="80.7">3</text>
<text x="166.2" y="81.8">XTAL2</text>
<text x="281" y="80.3" transform="rotate(-90 281 80.3)">Rst1</text>
<text x="314" y="78.4" transform="rotate(-90 314 78.4)">1</text>
<text x="67.2" y="86.9">RST</text>
<text x="88.2" y="84.2">Slave</text>
<text x="14.3" y="93.8">1</text>
<text x="72.2" y="95">100nF</text>
<text x="100.4" y="95.8">Keypad_4*4</text>
<text x="145.2" y="92.1" transform="rotate(-90 145.2 92.1)">2</text>
<text x="14.3" y="101.8">1</text>
<text x="14.3" y="96.4">2</text>
<text x="44.8" y="97.6">A6</text>
<text x="68" y="100.7">DTR</text>
<text x="14.3" y="104.3">2</text>
<text x="40.9" y="107.2">10uF</text>
<text x="102.8" y="107.8" transform="rotate(-90 102.8 107.8)">1</text>
<text x="105.3" y="107.9" transform="rotate(-90 105.3 107.9)">2</text>
<text x="107.9" y="107.9" transform="rotate(-90 107.9 107.9)">3</text>
<text x="110.4" y="107.9" transform="rotate(-90 110.4 107.9)">4</text>
<text x="112.9" y="107.8" transform="rotate(-90 112.9 107.8)">5</text>
<text x="115.5" y="107.8" transform="rotate(-90 115.5 107.8)">6</text>
<text x="118" y="107.9" transform="rotate(-90 118 107.9)">7</text>
<text x="120.6" y="107.9" transform="rotate(-90 120.6 107.9)">8</text>
<text x="6.4" y="109.5">TBLOCK-M2</text>
<text x="21.1" y="108.2">100nF</text>
<text x="213.3" y="109.3">D3</text>
<text x="236.8" y="111.8">220</text>
<text x="250.4" y="108.1">1</text>
<text x="274.4" y="108.1">6</text>
<text x="283.1" y="111.7">470</text>
<text x="347.8" y="112.8">470</text>
<text x="104" y="119.3" transform="rotate(-90 104 119.3)">D4</text>
<text x="106.5" y="119.3" transform="rotate(-90 106.5 119.3)">D5</text>
<text x="109.1" y="119.3" transform="rotate(-90 109.1 119.3)">D6</text>
<text x="111.6" y="119.3" transform="rotate(-90 111.6 119.3)">D7</text>
<text x="114.1" y="119.3" transform="rotate(-90 114.1 119.3)">D8</text>
<text x="116.7" y="119.3" transform="rotate(-90 116.7 119.3)">D9</text>
<text x="227.4" y="119.7">10k</text>
<text x="250.4" y="118.3">2</text>
<text x="274.4" y="118.3">4</text>
<text x="308.7" y="119.4">TRIAC</text>
<text x="367.2" y="117.5">1</text>
<text x="367.2" y="115">2</text>
<text x="119.2" y="120.4" transform="rotate(-90 119.2 120.4)">D10</text>
<text x="121.8" y="120.3" transform="rotate(-90 121.8 120.3)">D11</text>
<text x="253.9" y="122.1">MOC3021</text>
<text x="334.3" y="124.2">TRIAC</text>
<text x="370.6" y="122.7">TBLOCK-M2</text>
<text x="57.8" y="131.2">1</text>
<text x="62.1" y="131.2">A</text>
<text x="77.2" y="131.2">C</text>
<text x="81.8" y="131.2">8</text>
<text x="349.3" y="127.8">100nF</text>
<text x="11.7" y="137.6">1</text>
<text x="31.2" y="132.4">IN1</text>
<text x="44.5" y="134.9">20k</text>
<text x="11.7" y="140.1">2</text>
<text x="11.7" y="142.7">3</text>
<text x="22.9" y="141.3">IN0</text>
<text x="22.9" y="138.8">IN1</text>
<text x="22.9" y="143.9">GND</text>
<text x="44" y="140">GND</text>
<text x="57.8" y="138.8">2</text>
<text x="62.1" y="141.3">K</text>
<text x="77.3" y="141.3">E</text>
<text x="81.8" y="138.8">7</text>
<text x="93.3" y="138.5">100nF</text>
<text x="98.4" y="143.3">A1</text>
<text x="107.3" y="140.2" transform="rotate(-90 107.3 140.2)">A0</text>
<text x="109.8" y="140.2" transform="rotate(-90 109.8 140.2)">A1</text>
<text x="61.3" y="144">ILD207T</text>
<text x="57.8" y="155.4">3</text>
<text x="62.1" y="155.3">A</text>
<text x="77.2" y="155.3">C</text>
<text x="81.8" y="155.4">6</text>
<text x="309.7" y="155.7">100k</text>
<text x="31.2" y="156.6">IN0</text>
<text x="44.5" y="159">20k</text>
<text x="242.2" y="159.7">4</text>
<text x="246.4" y="159.6">C</text>
<text x="261.7" y="159.6">A</text>
<text x="266.2" y="159.7">1</text>
<text x="44" y="164.2">GND</text>
<text x="57.8" y="163">4</text>
<text x="62.1" y="165.4">K</text>
<text x="77.3" y="165.4">E</text>
<text x="81.8" y="163">5</text>
<text x="93.3" y="162.6">100nF</text>
<text x="97.6" y="167.5">A0</text>
<text x="242.2" y="167.3">3</text>
<text x="266.2" y="167.3">2</text>
<text x="309.7" y="163.9">100k</text>
<text x="330.4" y="165.8">1</text>
<text x="61.3" y="168.2">ILD207T</text>
<text x="222.4" y="168.5">D2</text>
<text x="245.7" y="172.5">TLP127</text>
<text x="246.5" y="169.8">E</text>
<text x="261.7" y="169.8">K</text>
<text x="330.4" y="168.3">2</text>
<text x="333.8" y="173.5">TBLOCK-M2</text>
<text x="237.8" y="179.1">10k</text>
<text x="290.9" y="176.8">KBP206</text>
<text x="309.7" y="177.8">100k</text>
<text x="309.7" y="186">100k</text>
<text x="56.4" y="186.2" transform="rotate(-90 56.4 186.2)">12V</text>
<text x="77.3" y="191.5">7805</text>
<text x="30.8" y="197">1</text>
<text x="30.8" y="194.5">2</text>
<text x="73.8" y="194.5">1</text>
<text x="78.8" y="195.7">VI</text>
<text x="93.4" y="195.7">VO</text>
<text x="100.4" y="194.5">3</text>
<text x="108.6" y="197.4" transform="rotate(-90 108.6 197.4)">+</text>
<text x="123.6" y="197.7" transform="rotate(-90 123.6 197.7)">1</text>
<text x="251.8" y="197.4">4.7k</text>
<text x="22.9" y="202.2">TBLOCK-M2</text>
<text x="43.5" y="199.7">B330A-13-F</text>
<text x="88.5" y="201.2" transform="rotate(-90 88.5 201.2)">GND</text>
<text x="165.9" y="199.7">1k</text>
<text x="267.5" y="199.4" transform="rotate(-90 267.5 199.4)">A</text>
<text x="309.9" y="203">NO1</text>
<text x="63.2" y="204.8" transform="rotate(-90 63.2 204.8)">+</text>
<text x="87.3" y="206.2" transform="rotate(-90 87.3 206.2)">2</text>
<text x="108.6" y="208.3" transform="rotate(-90 108.6 208.3)">-</text>
<text x="113.1" y="205.5">220uF</text>
<text x="123.6" y="209" transform="rotate(-90 123.6 209)">2</text>
<text x="128.1" y="205.8">1000uF</text>
<text x="165.3" y="206" transform="rotate(-90 165.3 206)">A</text>
<text x="229.2" y="206.3">12V</text>
<text x="242.6" y="209">C</text>
<text x="251.8" y="209">A</text>
<text x="309.9" y="205.8">NC1</text>
<text x="47" y="214.1">100nF</text>
<text x="63.2" y="215.6" transform="rotate(-90 63.2 215.6)">-</text>
<text x="67.6" y="212.9">470uF</text>
<text x="240.1" y="214.1">RR1VWM6STFTR</text>
<text x="267.5" y="211.1" transform="rotate(-90 267.5 211.1)">C</text>
<text x="273.4" y="212.2">12V</text>
<text x="302.6" y="214.4">12V</text>
<text x="311.9" y="215.5">COM1</text>
<text x="313.8" y="212.9">NC1</text>
<text x="327.1" y="214.3">2</text>
<text x="327.1" y="211.7">3</text>
<text x="165.4" y="217.7" transform="rotate(-90 165.4 217.7)">C</text>
<text x="217.7" y="221.6">D13</text>
<text x="273.3" y="219.8">RL1</text>
<text x="313.7" y="218">NO1</text>
<text x="327.1" y="216.8">1</text>
<text x="238.1" y="224.1">1k</text>
<text x="266.3" y="224.4" transform="rotate(-90 266.3 224.4)">RL1</text>
<text x="310.2" y="226.4">COM1</text>
<text x="233" y="233.7">10k</text>
<text x="242.1" y="228.9">PMBT3904,215</text>
</g>
</svg>
